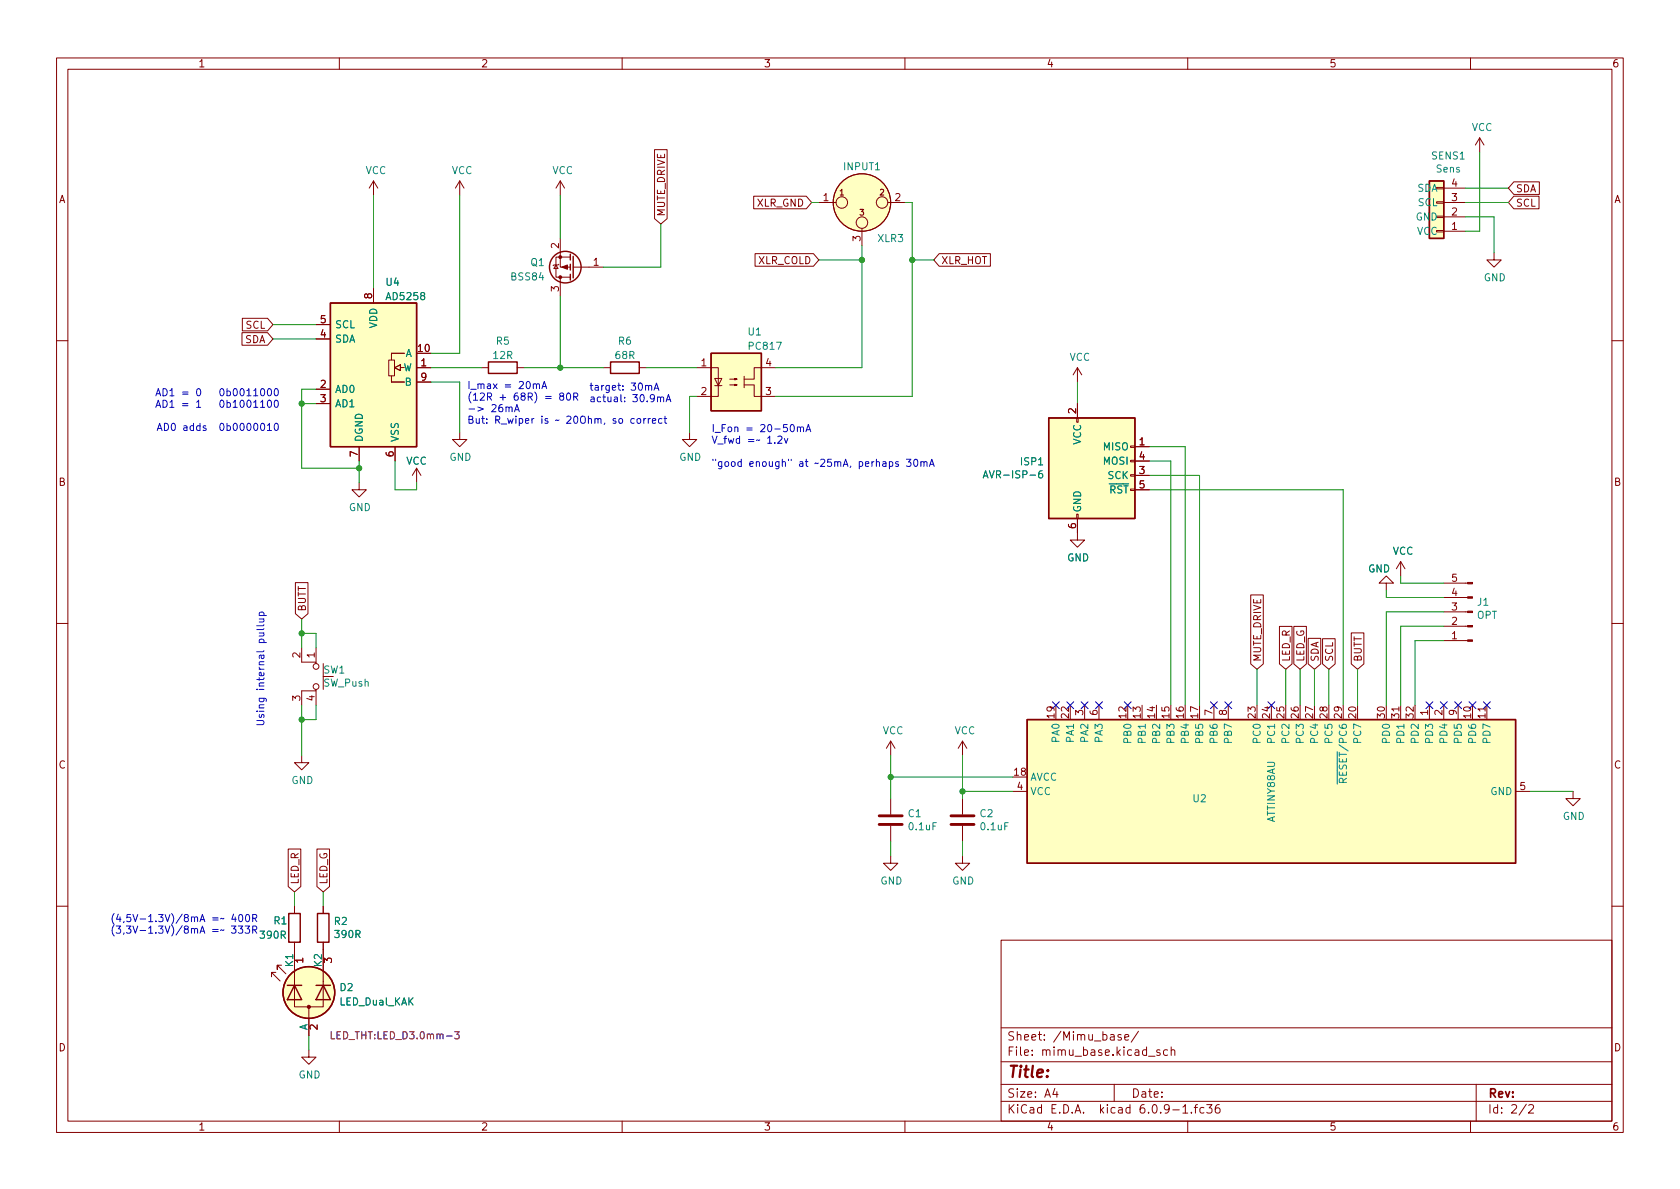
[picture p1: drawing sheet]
<svg xmlns="http://www.w3.org/2000/svg" width="297mm" height="210mm" viewBox="0 0 297 210" stroke-linecap="round" stroke-linejoin="round" font-family="sans-serif">
<g fill="none" stroke="#840000" stroke-width=".18">
<path d="M10 10.2h277v190.1h-277zM12 12.2h273v186.1h-273zM60 10.2v2M110 10.2v2M160 10.2v2M210 10.2v2M260 10.2v2M66 32l-.7 1.3M66 32v2.5M66 32l.8 1.3M81.3 32l-.8 1.3M81.3 32v2.5"/>
<path d="M81.3 32l.7 1.3M99.1 32l-.8 1.3M99.1 32v2.5M99.1 32l.7 1.3M115.7 26.5h2.3v12.2l-1.2 .9-1.1-.9zM133.3 34.7h9.3l.9 1.1-.9 1.1h-9.3zM144.8 35.8h3M157 35.8h3M254 33.1h1.3v.3h-1.3zM254 35.7h1.3v.2h-1.3zM254 38.2h1.3v.3h-1.3zM255.3 35.8h3.8"/>
<path d="M255.3 38.3h3.8M255.3 33.3h3.8M261.6 24.4l-.7 1.2M261.6 24.4v2.5M261.6 24.4l.8 1.2M267.7 34.7h4.4v2.2h-4.4l-1-1.1zM267.7 32.2h4.5v2.2h-4.5l-1-1.1zM42.8 58.8h4.5l1 1.1-1 1.1h-4.5zM42.8 56.3h4.5l1 1.1-1 1.1h-4.5zM55.9 59.9h2.5M55.9 57.4h2.5M66 51v2.6"/>
<path d="M98.3 46.9l.4 .6h-.8zM98.8 46.7l-.1 .2h-.8l-.1 .1M99.1 42.2v5h1.7M99.1 49v3.3M100.8 45.5h-2.5v3.5h2.5M101.3 47.2h5.4M133.5 44.9h10.3l1 1.1-1 1.1h-10.3zM152.4 40.4v3M166.1 44.9h9v2.2h-9l-1-1.1zM254 40.8h1.3v.2h-1.3zM255.3 40.9h3.8M264.2 44.7v1.3h1.2l-1.2 1.2-1.3-1.2h1.3"/>
<path d="M10 60.2h2M55.9 68.8h2.5M55.9 71.4h2.5M63.5 79v2.5M68.7 63.7h1v2.8h-1zM69.2 66.5v1.1h2.3M69.8 65l1-.5v1zM69.8 79v2.5M71.5 62.5h-2.3v1.1M73.7 65h2.5M73.7 67.6h2.5M81.3 76.4v1.3h1.2l-1.2 1.3-1.3-1.3h1.3"/>
<path d="M85.1 65h1.3M91.4 65h1.3M106.7 65h1.2M113 65h1.3M121.9 76.4v1.3h1.3l-1.3 1.3-1.3-1.3h1.3M123.2 65h3.8v5.1h-3.8M126.4 66.9h1.2l-.6 1.3zM126.4 68.2h1.2M129 68.1h1.3l-.4 .1v-.3l.4 .2M129 67.1h1.3l-.4 .1v-.3l.4 .2M131.6 68.1h1.7v2h3.9M131.6 66.5v2.1"/>
<path d="M137.2 65h-3.9v2.1h-1.7M190.4 73.9h.2v.8h-.2zM190.5 65l-.8 1.3M190.5 65v2.6M190.5 71.4v2.5M190.5 65l.8 1.3M199.9 78.9h.8v.2h-.8zM200.7 79h2.5M285 60.2h2M63.5 85.3v1.3h1.3l-1.3 1.3-1.3-1.3h1.3M73.7 82.8l-.8 1.3M73.7 82.8v2.5"/>
<path d="M73.7 82.8l.7 1.3M190.4 90.9h.2v.8h-.2zM190.5 91.7v3.8h1.3l-1.3 1.3-1.3-1.3h1.3M199.9 83.9h.8v.3h-.8zM199.9 81.4h.8v.3h-.8zM200.7 84.1h2.5M200.7 81.5h2.5M200.7 86.6h2.5M247.6 99.3l-.7 1.3M247.6 99.3v2.5M247.6 99.3l.8 1.3M10 110.2h2"/>
<path d="M52.2 103h2.3v5.5l-1.2 1-1.1-1zM53.3 114.5v2.6h2.6v.2M55.9 114.5v2.6M57.1 117.3v4.6M221.1 105.2h2.3v12.2l-1.2 1-1.1-1zM226.2 110.8h2.2v6.6l-1.1 1-1.1-1zM228.8 110.8h2.2v6.6l-1.1 1-1.1-1zM231.3 112.9h2.2v4.5l-1.1 1-1.1-1zM233.8 112.9h2.3v4.5l-1.2 1-1.1-1zM238.9 111.9h2.2v5.5l-1.1 1-1.1-1zM245.1 103.1h1.3l-1.3-1.3-1.3 1.3h1.3v1.3M255.3 103.1h4.2"/>
<path d="M255.3 105.7h4.2M255.3 108.2h4.2M255.3 110.7h4.2M255.3 113.3h4.2M285 110.2h2M53.3 133.6v1.3h1.3l-1.3 1.2-1.2-1.2h1.2M55.9 121.9v.3h-2.6v2.5M55.9 122.2v2.5M157.5 131.1v2.5M157.5 131.1l-.8 1.2M157.5 131.1l.7 1.2M170.2 131.1v2.5"/>
<path d="M170.2 131.1l-.8 1.2M170.2 131.1l.7 1.2M179.1 139.9h2.5M191.8 124.7v2.5M194.3 124.7v2.5M214.6 124.7v2.5M217.2 124.7v2.5M247.6 124.7v2.5M252.7 124.7v2.5M255.3 124.7v2.5M257.8 124.7v2.5M262.9 124.7v2.5"/>
<path d="M268 139.9h2.5M278.1 139.9v1.3h1.3l-1.3 1.3-1.2-1.3h1.2M51 150.1h2.2v6.7l-1.1 .9-1.1-.9zM56 150.1h2.3v6.7l-1.2 .9-1.1-.9zM157.5 151.4v1.2h1.2l-1.2 1.3-1.3-1.3h1.3M157.5 141.2v2.8M157.5 146v2.8M170.2 151.4v1.2h1.2l-1.2 1.3-1.3-1.3h1.3M170.2 141.2v2.8M170.2 146v2.8M10 160.2h2M48.8 172h-.8v.7v-.7l1.5 1.5"/>
<path d="M49.8 170.7h-.8v.7v-.7l1.5 1.5M52.1 173.5v4.5h5v-4.5M52.1 160.3v1.2M52.1 166.6v7M54.6 178v5.1M57.1 160.3v1.2M57.1 166.6v7M177 166.3h108v32h-108zM285 160.2h2M54.6 185.7v1.2h1.3l-1.3 1.3-1.3-1.3h1.3M60 198.3v2M110 198.3v2"/>
<path d="M160 198.3v2M177 194.8h108M177 191.8h108M177 187.8h108M177 181.8h108M186.5 192.5l-.4 1h1M186.9 193v1M197 191.8v3M198.2 183l-.3-.1-.3 .2 .1 .3 .5 .1v.4h-.6M198.9 183.4l.7-.1-.1-.3-.4-.1-.2 .2v.8h.6M201.3 182.4l-1.3 1.9M203.1 186.8h1.1"/>
<path d="M205.1 185.7l-.4-.1-.2 .2 .1 .3 .5 .1v.4h-.6M206.4 185.7l-.4-.1-.3 .3v.4l.2 .3h.5M207.1 185.8l.2-.2 .3 .1 .1 .9M207.1 185.1v1.5M209.1 195.8l.5-.5v1.5M209.1 196.8h.9M210 198.3v2M210.6 196.7v.1M211.1 195.8h.6M211.7 195.3l-.3 .2v1.3M212.9 195.9l-.5-.1-.3 .3v.4l.2 .3h.6M213.4 195.3h.9l-.5 .6 .4 .1v.7l-.2 .1h-.4l-.2-.1"/>
<path d="M215.6 195.3a.59 .59 0 0 0-.7 .7v.5l.1 .3h.4l.2-.1 .1-.5-.1-.2-.5-.1-.2 .3M260 198.3v2M261 191.8v6.5M269.9 195.3l-1.3 1.9M270.3 195.5l.6-.2 .2 .2 .1 .3-1 1h1"/>
<circle cx="148.8" cy="35.8" r="1.02"/>
<circle cx="152.4" cy="35.8" r="5.1"/>
<circle cx="152.4" cy="39.4" r="1.02"/>
<circle cx="156" cy="35.8" r="1.02"/>
<circle cx="55.9" cy="117.9" r=".51"/>
<circle cx="55.9" cy="121.4" r=".51"/>
</g>
<g fill="#ffffc2" stroke="#ffffc2" stroke-width=".18">
<path d="M185.4 73.9h15.3v17.8h-15.3z"/>
<path d="M58.4 53.6h15.3v25.4h-15.3z"/>
<path d="M69.2 67.3v.3z"/>
<path d="M69.2 67.6h2.3z"/>
<path d="M69.2 62.5h2.3z"/>
<path d="M69.8 65l1-.5v1z"/>
<path d="M252.7 32h2.6v10.2h-2.6z"/>
<path d="M125.7 62.5h8.9v10.1h-8.9z"/>
<path d="M181.6 127.2h86.4v25.4h-86.4z"/>
<circle cx="54.6" cy="175.5" r="4.6"/>
<circle cx="152.4" cy="35.8" r="5.1"/>
</g>
<g fill="none" stroke="#840000" stroke-width=".25">
<path d="M252.7 32h2.6v10.2h-2.6zM58.4 53.6h15.3v25.4h-15.3zM100.8 45v1M100.8 46.7v1M100.8 48.5v1M101.3 45.3v3.8M86.4 64h5v2h-5zM107.9 64h5.1v2h-5.1zM125.7 62.5h8.9v10.1h-8.9zM185.4 73.9h15.3v17.8h-15.3zM181.6 127.2h86.4v25.4h-86.4zM50.8 174.2h2.5"/>
<path d="M51.1 161.5h2v5.1h-2zM52.1 174.2l1.2 2.6h-2.5zM55.9 174.2h2.5M56.1 161.5h2.1v5.1h-2.1zM57.1 174.2l1.3 2.6h-2.5z"/>
<circle cx="99.9" cy="47.2" r="2.79"/>
<circle cx="54.6" cy="175.5" r="4.6"/>
</g>
<g fill="#840000" stroke="#840000" stroke-width=".18">
<path d="M99.3 47.2l1-.3v.7z"/>
<path d="M259.5 103h.8v.2h-.8z"/>
<path d="M259.5 105.5h.8v.3h-.8z"/>
<path d="M259.5 108.1h.8v.2h-.8z"/>
<path d="M259.5 110.6h.8v.3h-.8z"/>
<path d="M259.5 113.2h.8v.2h-.8z"/>
<circle cx="54.6" cy="178" r=".28"/>
<circle cx="99.1" cy="45.5" r=".25"/>
<circle cx="99.1" cy="49" r=".25"/>
</g>
<path d="M58.6 182.4v1.3h.6M80.4 182.4h.8l-.4 .5 .3 .1v.6l-.2 .1-.5-.1" fill="none" stroke="#840084" stroke-width=".18"/>
<path d="M155.4 145.8h4.1M155.4 144.3h4.1M168.1 145.8h4.1M168.1 144.3h4.1" fill="none" stroke="#840000" stroke-width=".51"/>
<path d="M173.8 84.5l.5-1.3 .4 1.3M174 84.2h.6M184.2 83.2l-.3 .1a.86 .86 0 0 0 0 1.2l.4-.1 .1-.4-.3-.3-.3 .1-.2 .2" fill="none" stroke="#008484" stroke-width=".18"/>
<g fill="none" stroke="#0000c2" stroke-width=".18">
<path d="M27.6 70l.4-1.3 .4 1.3M27.6 72l.4-1.2 .4 1.2M27.7 69.6h.6M27.7 71.7h.6M27.8 76.1l.4-1.2 .4 1.2M27.9 75.8h.6M28.8 68.7a.64 .64 0 0 1 .8 .7 .64 .64 0 0 1-.8 .6zM28.8 70.8a.64 .64 0 0 1 .8 .6 .64 .64 0 0 1-.8 .6zM29.1 74.9a.64 .64 0 0 1 .7 .6 .64 .64 0 0 1-.7 .6zM30 69.1l.4-.4v1.3M30 71.1l.4-.3v1.2M30 70h.8"/>
<path d="M30 72h.8M30.5 74.9h.1a.68 .68 0 0 1 .4 .6 .68 .68 0 0 1-.4 .6 .84 .84 0 0 1-.1-1.2zM39.1 68.8l.1-.1a.68 .68 0 0 1 .4 .7 .68 .68 0 0 1-.4 .6 .84 .84 0 0 1-.1-1.2zM39.1 70.8h.1a.68 .68 0 0 1 .4 .6 .68 .68 0 0 1-.4 .6 .84 .84 0 0 1-.1-1.2zM89.5 72.1l.1-.1h.3l.1 .8M90 72.1l.2-.1h.3v.8M91 72.8l.4-1.3 .4 1.3M91.1 72.4h.6M94.3 68l.2-.1h.3v.8M94.8 68.1l.2-.2h.3l.1 .8M95.8 68.7l.4-1.2 .5 1.2M95.9 68.4h.6"/>
<path d="M99.2 70l-.2-.2v-.2l.2-.1 .4 .1 .1 .1-.1 .2-.5 .2-.1 .2v.2l.2 .3h.2l.3-.3-.1-.3-.2-.2M100.3 69.6l.2-.1a.68 .68 0 0 1 .4 .6 .68 .68 0 0 1-.4 .7l-.2-.2-.1-.3zM101.4 70.2l.6-.1 .2-.2-.1-.3-.7-.1v1.3M101.7 70.2l.5 .6M112.1 74.1l-.3-.1-.3 .3 .2 .5h.4M112.7 74.1l.3-.1 .3 .3v.3l-.3 .3-.3-.1-.1-.2zM113.8 74v.9M114.2 74l-.4 .3M114.6 74v.9M114.7 68.3l.2-.1h.3v.8M115 74l-.4 .3M115.3 74.4l.6-.1v-.2l-.4-.1-.2 .2 .1 .6h.5"/>
<path d="M115.6 69l.5-1.3 .4 1.3M115.8 68.6h.6M116.3 70.3l.1-.1 .3 .1 .1 .7M116.8 70.4l.2-.2 .3 .1v.7M117 74.1l-.3-.1-.3 .3 .2 .5h.4M117.4 74h.5M117.6 73.6v1.1l.3 .2M117.8 71l.4-1.2 .4 1.2M117.9 70.7h.6M137.5 77.2l.5-.1 .3 .4-.8 .9h.8M138.7 77.5l.3 .9 .3-.9M139.9 75.1h.1a.68 .68 0 0 1 .5 .6 .68 .68 0 0 1-.5 .6 .84 .84 0 0 1-.1-1.2z"/>
<path d="M141 75.6l.2-.1 .3 .1v.7M141 75.5v.8M141.5 75.7l.2-.2 .3 .1 .1 .7M142.5 76.3l.4-1.2 .4 1.2M142.6 76h.6M158.8 81.7l-.3-.1-.2 .2 .1 .2 .4 .1v.3h-.5M160.3 81.2h.8l-.5 .5 .4 .1v.6l-.2 .1-.5-.1M161.7 81.3l.2-.1a.68 .68 0 0 1 .4 .6 .68 .68 0 0 1-.4 .7l-.2-.1-.2-.4zM162.8 81.8l.2-.2 .3 .1 .1 .8M162.8 81.6v.9M163.4 81.8l.1-.2 .3 .1 .1 .8M164.3 82.5l.5-1.3 .4 1.3"/>
<path d="M164.5 82.1h.6M45.8 111.9h.9M45.8 109.5h.9M45.8 108.8h1.3M45.9 108.8l-.1-.3 .3-.3 .5 .2v.4M46.5 111.9l.2 .2-.1 .3-.8 .1M46.5 109.5l.2 .1-.1 .3-.8 .1M46.7 111.1l-.2 .2h-1.1M46.7 110.5l-.2 .2h-1.1M20.2 161.5a1.46 1.46 0 0 0 0 2M20.2 163.6a1.46 1.46 0 0 0 0 1.9M20.5 163.8h.8l-.4 .4 .4 .2v.5l-.2 .1-.6-.1"/>
<path d="M20.9 161.7l-.3 .9h.8M21.2 162.1v.9M21.9 162.9l-.1 .3M21.9 165l-.1 .2M22.4 163.8h.7l-.4 .4 .4 .2v.5l-.2 .1-.5-.1M23.1 161.7h-.6l-.1 .6 .2-.1 .4 .1 .1 .1v.5l-.2 .1-.5-.1M23.5 161.7l.4 1.3 .5-1.3M23.5 163.8l.4 1.2 .5-1.2M24.8 162.5h.9M24.8 164.5h.9"/>
</g>
<g fill="none" stroke="#008400" stroke-width=".18">
<path d="M66 34.5v16.5M81.3 34.5v28h-5.1M99.1 34.5v7.7M116.8 39.6v7.6h-10.1M143.5 35.8h1.3M160 35.8h1.3v34.3h-24.1M259.1 38.3h5.1v6.4M259.1 35.8h7.6M259.1 33.3h7.6M261.6 26.9v14h-2.5M48.3 59.9h7.6M48.3 57.4h7.6"/>
<path d="M99.1 52.3v12.7M144.8 46h7.6M152.4 43.4v21.6h-15.2M161.3 46h3.8M53.3 71.4h2.6M55.9 68.8h-2.6v14h10.2M76.2 67.6h5.1v8.8M76.2 65h8.9M92.7 65h14M114.3 65h8.9M123.2 70.1h-1.3v6.3M190.5 67.6v3.8"/>
<path d="M203.2 79h6.3v45.7M63.5 81.5v3.8M69.8 81.5v5.1h3.9v-1.3M203.2 86.6h34.3v38.1M203.2 84.1h8.9v40.6M203.2 81.5h3.8v43.2M53.3 112h2.6v2.5M53.3 109.5v5M222.2 118.4v6.3M227.3 118.4v6.3M229.9 118.4v6.3M232.4 118.4v6.3"/>
<path d="M234.9 118.4v6.3M240 118.4v6.3M245.1 104.4v1.3h10.2M247.6 101.8v1.3h7.7M255.3 113.3h-5.1v11.4M255.3 110.7h-7.7v14M255.3 108.2h-10.2v16.5M53.3 124.7v8.9M55.9 124.7v2.5h-2.6M157.5 133.6v7.6M157.5 137.4h21.6M170.2 139.9h8.9"/>
<path d="M170.2 133.6v7.6M270.5 139.9h7.6M52.1 157.7v2.6M57.1 157.7v2.6M157.5 148.8v2.6M170.2 148.8v2.6M54.6 183.1v2.6"/>
</g>
<g fill="none" stroke="#000084" stroke-width=".18">
<path d="M186.1 124.1l1.2 1.2M187.3 124.1l-1.2 1.2M188.6 124.1l1.2 1.2M189.8 124.1l-1.2 1.2M191.2 124.1l1.2 1.2M192.4 124.1l-1.2 1.2M193.7 124.1l1.2 1.2M194.9 124.1l-1.2 1.2M198.8 124.1l1.2 1.2M200 124.1l-1.2 1.2M214 124.1l1.2 1.2M215.2 124.1l-1.2 1.2"/>
<path d="M216.6 124.1l1.2 1.2M217.8 124.1l-1.2 1.2M224.2 124.1l1.2 1.2M225.4 124.1l-1.2 1.2M252.1 124.1l1.2 1.2M253.3 124.1l-1.2 1.2M254.7 124.1l1.2 1.2M255.9 124.1l-1.2 1.2M257.2 124.1l1.2 1.2M258.4 124.1l-1.2 1.2M259.7 124.1l1.3 1.2M261 124.1l-1.3 1.2"/>
<path d="M262.3 124.1l1.2 1.2M263.5 124.1l-1.2 1.2"/>
</g>
<g fill="#008400" stroke="#008400" stroke-width=".18">
<circle cx="161.3" cy="46" r=".46"/>
<circle cx="99.1" cy="65" r=".46"/>
<circle cx="152.4" cy="46" r=".46"/>
<circle cx="157.5" cy="137.4" r=".46"/>
<circle cx="170.2" cy="139.9" r=".46"/>
<circle cx="53.3" cy="71.4" r=".46"/>
<circle cx="63.5" cy="82.8" r=".46"/>
<circle cx="53.3" cy="127.2" r=".46"/>
<circle cx="53.3" cy="112" r=".46"/>
</g>
<text font-size="2.8" fill="#840000" x="178" y="190.6">Title:</text>
<g font-size="2.1" fill="#840000">
<text x="178" y="184">Sheet: /Mimu_base/</text>
<text x="178" y="186.7">File: mimu_base.kicad_sch</text>
<text x="178" y="196.9">KiCad E.D.A. kicad 6.0.9-1.fc36</text>
<text x="178" y="194.1">Size: A4</text>
<text x="200" y="194.1">Date:</text>
<text x="263" y="194.1">Rev:</text>
<text x="263" y="196.9">Id: 2/2</text>
</g>
<g font-size="1.8" fill="#840000">
<text x="35" y="11.9">1</text>
<text x="85" y="11.9">2</text>
<text x="135" y="11.9">3</text>
<text x="185" y="11.9">4</text>
<text x="235" y="11.9">5</text>
<text x="285" y="11.9">6</text>
<text x="10.3" y="35.9">A</text>
<text x="145.6" y="35.6">1</text>
<text x="158.3" y="35.6">2</text>
<text x="256.7" y="35.6">3</text>
<text x="256.7" y="33">4</text>
<text x="268" y="34">SDA</text>
<text x="285.3" y="35.9">A</text>
<text x="117.6" y="38.3" transform="rotate(-90 117.6 38.3)">MUTE_DRIVE</text>
<text x="133.8" y="36.5">XLR_GND</text>
<text x="256.7" y="40.6">1</text>
<text x="256.7" y="38.1">2</text>
<text x="268" y="36.5">SCL</text>
<text x="98.8" y="43.9" transform="rotate(-90 98.8 43.9)">2</text>
<text x="104.9" y="47">1</text>
<text x="134" y="46.7">XLR_COLD</text>
<text x="152.1" y="42.7" transform="rotate(-90 152.1 42.7)">3</text>
<text x="166.4" y="46.7">XLR_HOT</text>
<text x="65.8" y="52.8" transform="rotate(-90 65.8 52.8)">8</text>
<text x="98.8" y="51.5" transform="rotate(-90 98.8 51.5)">3</text>
<text x="43.5" y="58.1">SCL</text>
<text x="56.7" y="59.7">4</text>
<text x="56.7" y="57.1">5</text>
<text x="43.3" y="60.7">SDA</text>
<text x="73.9" y="62.2">10</text>
<text x="74.4" y="64.8">1</text>
<text x="124" y="64.8">1</text>
<text x="135.4" y="64.8">4</text>
<text x="56.7" y="68.6">2</text>
<text x="56.7" y="71.1">3</text>
<text x="74.4" y="67.3">9</text>
<text x="124" y="69.8">2</text>
<text x="135.4" y="69.8">3</text>
<text x="190.2" y="73.1" transform="rotate(-90 190.2 73.1)">2</text>
<text x="63.2" y="80.8" transform="rotate(-90 63.2 80.8)">7</text>
<text x="69.6" y="80.8" transform="rotate(-90 69.6 80.8)">6</text>
<text x="201.4" y="78.7">1</text>
<text x="201.4" y="83.8">3</text>
<text x="201.4" y="81.3">4</text>
<text x="10.3" y="85.9">B</text>
<text x="201.4" y="86.4">5</text>
<text x="285.3" y="85.9">B</text>
<text x="190.2" y="93.5" transform="rotate(-90 190.2 93.5)">6</text>
<text x="256.7" y="107.9">3</text>
<text x="256.7" y="105.4">4</text>
<text x="256.7" y="102.9">5</text>
<text x="54.1" y="108.2" transform="rotate(-90 54.1 108.2)">BUTT</text>
<text x="256.7" y="113">1</text>
<text x="256.7" y="110.5">2</text>
<text x="53.1" y="116.3" transform="rotate(-90 53.1 116.3)">2</text>
<text x="55.6" y="116.3" transform="rotate(-90 55.6 116.3)">1</text>
<text x="223" y="117.1" transform="rotate(-90 223 117.1)">MUTE_DRIVE</text>
<text x="228.1" y="117.1" transform="rotate(-90 228.1 117.1)">LED_R</text>
<text x="230.6" y="117.1" transform="rotate(-90 230.6 117.1)">LED_G</text>
<text x="233.1" y="117.1" transform="rotate(-90 233.1 117.1)">SDA</text>
<text x="235.7" y="117.1" transform="rotate(-90 235.7 117.1)">SCL</text>
<text x="240.8" y="117.1" transform="rotate(-90 240.8 117.1)">BUTT</text>
<text x="53.1" y="123.9" transform="rotate(-90 53.1 123.9)">3</text>
<text x="55.6" y="123.9" transform="rotate(-90 55.6 123.9)">4</text>
<text x="186.4" y="127" transform="rotate(-90 186.4 127)">19</text>
<text x="189" y="127" transform="rotate(-90 189 127)">22</text>
<text x="191.5" y="126.5" transform="rotate(-90 191.5 126.5)">3</text>
<text x="194.1" y="126.5" transform="rotate(-90 194.1 126.5)">6</text>
<text x="199.1" y="127" transform="rotate(-90 199.1 127)">12</text>
<text x="201.7" y="127" transform="rotate(-90 201.7 127)">13</text>
<text x="204.2" y="127" transform="rotate(-90 204.2 127)">14</text>
<text x="206.8" y="127" transform="rotate(-90 206.8 127)">15</text>
<text x="209.3" y="127" transform="rotate(-90 209.3 127)">16</text>
<text x="211.8" y="127" transform="rotate(-90 211.8 127)">17</text>
<text x="214.4" y="126.5" transform="rotate(-90 214.4 126.5)">7</text>
<text x="216.9" y="126.5" transform="rotate(-90 216.9 126.5)">8</text>
<text x="222" y="127" transform="rotate(-90 222 127)">23</text>
<text x="224.5" y="127" transform="rotate(-90 224.5 127)">24</text>
<text x="227.1" y="127" transform="rotate(-90 227.1 127)">25</text>
<text x="229.6" y="127" transform="rotate(-90 229.6 127)">26</text>
<text x="232.2" y="127" transform="rotate(-90 232.2 127)">27</text>
<text x="234.7" y="127" transform="rotate(-90 234.7 127)">28</text>
<text x="237.2" y="127" transform="rotate(-90 237.2 127)">29</text>
<text x="239.8" y="127" transform="rotate(-90 239.8 127)">20</text>
<text x="244.9" y="127" transform="rotate(-90 244.9 127)">30</text>
<text x="247.4" y="127" transform="rotate(-90 247.4 127)">31</text>
<text x="249.9" y="127" transform="rotate(-90 249.9 127)">32</text>
<text x="252.5" y="126.5" transform="rotate(-90 252.5 126.5)">1</text>
<text x="255" y="126.5" transform="rotate(-90 255 126.5)">2</text>
<text x="257.6" y="126.5" transform="rotate(-90 257.6 126.5)">9</text>
<text x="260.1" y="127" transform="rotate(-90 260.1 127)">10</text>
<text x="262.6" y="127" transform="rotate(-90 262.6 127)">11</text>
<text x="10.3" y="135.9">C</text>
<text x="179.4" y="137.2">18</text>
<text x="285.3" y="135.9">C</text>
<text x="179.8" y="139.7">4</text>
<text x="268.7" y="139.7">5</text>
<text x="52.8" y="156.5" transform="rotate(-90 52.8 156.5)">LED_R</text>
<text x="57.9" y="156.5" transform="rotate(-90 57.9 156.5)">LED_G</text>
<text x="53.6" y="170.3" transform="rotate(-90 53.6 170.3)">1</text>
<text x="58.7" y="170.3" transform="rotate(-90 58.7 170.3)">3</text>
<text x="10.3" y="185.9">D</text>
<text x="56.1" y="182.1" transform="rotate(-90 56.1 182.1)">2</text>
<text x="285.3" y="185.9">D</text>
<text x="35" y="199.9">1</text>
<text x="85" y="199.9">2</text>
<text x="135" y="199.9">3</text>
<text x="185" y="199.9">4</text>
<text x="235" y="199.9">5</text>
<text x="285" y="199.9">6</text>
</g>
<g font-size="1.8" fill="#008484">
<text x="260.2" y="23.2">VCC</text>
<text x="253.2" y="28.2">SENS1</text>
<text x="64.6" y="30.8">VCC</text>
<text x="79.8" y="30.8">VCC</text>
<text x="97.6" y="30.8">VCC</text>
<text x="149.3" y="30.1">INPUT1</text>
<text x="250.5" y="33.9">SDA</text>
<text x="254" y="30.5">Sens</text>
<text x="250.3" y="39">GND</text>
<text x="250.5" y="41.5">VCC</text>
<text x="250.7" y="36.4">SCL</text>
<text x="93.9" y="47">Q1</text>
<text x="155.2" y="42.8">XLR3</text>
<text x="68.3" y="50.5">U4</text>
<text x="68.5" y="53.1">AD5258</text>
<text x="90.5" y="49.6">BSS84</text>
<text x="262.3" y="49.7">GND</text>
<text x="59.2" y="58">SCL</text>
<text x="66.7" y="58.1" transform="rotate(-90 66.7 58.1)">VDD</text>
<text x="132.3" y="59.3">U1</text>
<text x="59.2" y="60.6">SDA</text>
<text x="71.2" y="65.7">W</text>
<text x="71.6" y="63.1">A</text>
<text x="87.3" y="63.5">12R</text>
<text x="87.8" y="60.9">R5</text>
<text x="108.9" y="63.5">68R</text>
<text x="109.4" y="60.9">R6</text>
<text x="132.5" y="61.8">PC817</text>
<text x="189.1" y="63.8">VCC</text>
<text x="59.2" y="69.5">AD0</text>
<text x="71.6" y="68.2">B</text>
<text x="59.2" y="72">AD1</text>
<text x="64.1" y="78.2" transform="rotate(-90 64.1 78.2)">DGND</text>
<text x="70.5" y="78.2" transform="rotate(-90 70.5 78.2)">VSS</text>
<text x="71.8" y="82.2">VCC</text>
<text x="79.4" y="81.5">GND</text>
<text x="120.1" y="81.5">GND</text>
<text x="180.5" y="82.3">ISP1</text>
<text x="191.1" y="78.7" transform="rotate(-90 191.1 78.7)">VCC</text>
<text x="195.1" y="79.6">MISO</text>
<text x="195.1" y="82.2">MOSI</text>
<text x="174.8" y="84.6">AVR-ISP-6</text>
<text x="194.7" y="87.2">~{RST}</text>
<text x="195.9" y="84.7">SCK</text>
<text x="61.7" y="90.4">GND</text>
<text x="191.1" y="90.7" transform="rotate(-90 191.1 90.7)">GND</text>
<text x="188.7" y="99.3">GND</text>
<text x="241.9" y="101.2">GND</text>
<text x="246.2" y="98.1">VCC</text>
<text x="261.2" y="107.1">J1</text>
<text x="261.1" y="109.4">OPT</text>
<text x="57.2" y="119.1">SW1</text>
<text x="57.2" y="121.4">SW_Push</text>
<text x="156" y="129.8">VCC</text>
<text x="168.7" y="129.8">VCC</text>
<text x="187.3" y="131.2" transform="rotate(-90 187.3 131.2)">PA0</text>
<text x="189.9" y="131.2" transform="rotate(-90 189.9 131.2)">PA1</text>
<text x="192.4" y="131.2" transform="rotate(-90 192.4 131.2)">PA2</text>
<text x="194.9" y="131.2" transform="rotate(-90 194.9 131.2)">PA3</text>
<text x="200" y="131.2" transform="rotate(-90 200 131.2)">PB0</text>
<text x="202.6" y="131.2" transform="rotate(-90 202.6 131.2)">PB1</text>
<text x="205.1" y="131.2" transform="rotate(-90 205.1 131.2)">PB2</text>
<text x="207.6" y="131.2" transform="rotate(-90 207.6 131.2)">PB3</text>
<text x="210.2" y="131.2" transform="rotate(-90 210.2 131.2)">PB4</text>
<text x="212.7" y="131.2" transform="rotate(-90 212.7 131.2)">PB5</text>
<text x="215.3" y="131.2" transform="rotate(-90 215.3 131.2)">PB6</text>
<text x="217.8" y="131.2" transform="rotate(-90 217.8 131.2)">PB7</text>
<text x="222.9" y="131.2" transform="rotate(-90 222.9 131.2)">PC0</text>
<text x="225.4" y="131.2" transform="rotate(-90 225.4 131.2)">PC1</text>
<text x="228" y="131.2" transform="rotate(-90 228 131.2)">PC2</text>
<text x="230.5" y="131.2" transform="rotate(-90 230.5 131.2)">PC3</text>
<text x="233" y="131.2" transform="rotate(-90 233 131.2)">PC4</text>
<text x="235.6" y="131.2" transform="rotate(-90 235.6 131.2)">PC5</text>
<text x="240.7" y="131.2" transform="rotate(-90 240.7 131.2)">PC7</text>
<text x="245.7" y="131.2" transform="rotate(-90 245.7 131.2)">PD0</text>
<text x="248.3" y="131.2" transform="rotate(-90 248.3 131.2)">PD1</text>
<text x="250.8" y="131.2" transform="rotate(-90 250.8 131.2)">PD2</text>
<text x="253.4" y="131.2" transform="rotate(-90 253.4 131.2)">PD3</text>
<text x="255.9" y="131.2" transform="rotate(-90 255.9 131.2)">PD4</text>
<text x="258.4" y="131.2" transform="rotate(-90 258.4 131.2)">PD5</text>
<text x="261" y="131.2" transform="rotate(-90 261 131.2)">PD6</text>
<text x="263.5" y="131.2" transform="rotate(-90 263.5 131.2)">PD7</text>
<text x="51.5" y="138.6">GND</text>
<text x="182.1" y="138">AVCC</text>
<text x="182.1" y="140.6">VCC</text>
<text x="211" y="141.9">U2</text>
<text x="238.1" y="139" transform="rotate(-90 238.1 139)">~{RESET}/PC6</text>
<text x="263.5" y="140.6">GND</text>
<text x="160.6" y="144.5">C1</text>
<text x="160.8" y="146.8">0.1uF</text>
<text x="173.3" y="144.5">C2</text>
<text x="173.5" y="146.8">0.1uF</text>
<text x="225.4" y="145.4" transform="rotate(-90 225.4 145.4)">ATTINY88AU</text>
<text x="276.3" y="145">GND</text>
<text x="155.6" y="156.4">GND</text>
<text x="168.3" y="156.4">GND</text>
<text x="46.1" y="166">390R</text>
<text x="48.4" y="163.4">R1</text>
<text x="59.1" y="163.5">R2</text>
<text x="59.3" y="165.9">390R</text>
<text x="51.8" y="170.9" transform="rotate(-90 51.8 170.9)">K1</text>
<text x="56.9" y="170.9" transform="rotate(-90 56.9 170.9)">K2</text>
<text x="60.1" y="177.8">LED_Dual_KAK</text>
<text x="60.1" y="175.2">D2</text>
<text x="54.4" y="182.2" transform="rotate(-90 54.4 182.2)">A</text>
<text x="52.8" y="190.7">GND</text>
</g>
<g font-size="1.8" fill="#0000c2">
<text x="32.6" y="70.1">AD1 = 0</text>
<text x="40.5" y="70.1">0b0011000</text>
<text x="82.5" y="68.8">I_max = 20mA</text>
<text x="82.5" y="70.8">(12R + 68R) = 80R</text>
<text x="104.1" y="69.1">target: 30mA</text>
<text x="104.1" y="71.1">actual: 30.9mA</text>
<text x="31.4" y="76.2">AD0 adds 0b0000010</text>
<text x="32.6" y="72.1">AD1 = 1</text>
<text x="40.5" y="72.1">0b1001100</text>
<text x="82.5" y="72.9">-&gt; 26mA</text>
<text x="82.5" y="74.9">But: R_wiper is ~ 20Ohm, so correct</text>
<text x="125.7" y="76.4">I_Fon = 20-50mA</text>
<text x="125.7" y="78.4">V_fwd =~ 1.2v</text>
<text x="125.7" y="82.5">&quot;good enough&quot; at ~25mA, perhaps 30mA</text>
<text x="46.7" y="128.5" transform="rotate(-90 46.7 128.5)">Using internal pullup</text>
<text x="26.1" y="163">(4,5V-1.3V)/8mA =~ 400R</text>
<text x="26.1" y="165.1">(3,3V-1.3V)/8mA =~ 333R</text>
</g>
<text font-size="1.8" fill="#840084" x="59.1" y="183.8">LED_THT:LED_D3.0mm-3</text>
<g font-size="1.4" fill="#840000">
<text x="148.5" y="34.5">1</text>
<text x="155.6" y="34.5">2</text>
<text x="152" y="38.1">3</text>
</g>
</svg>
